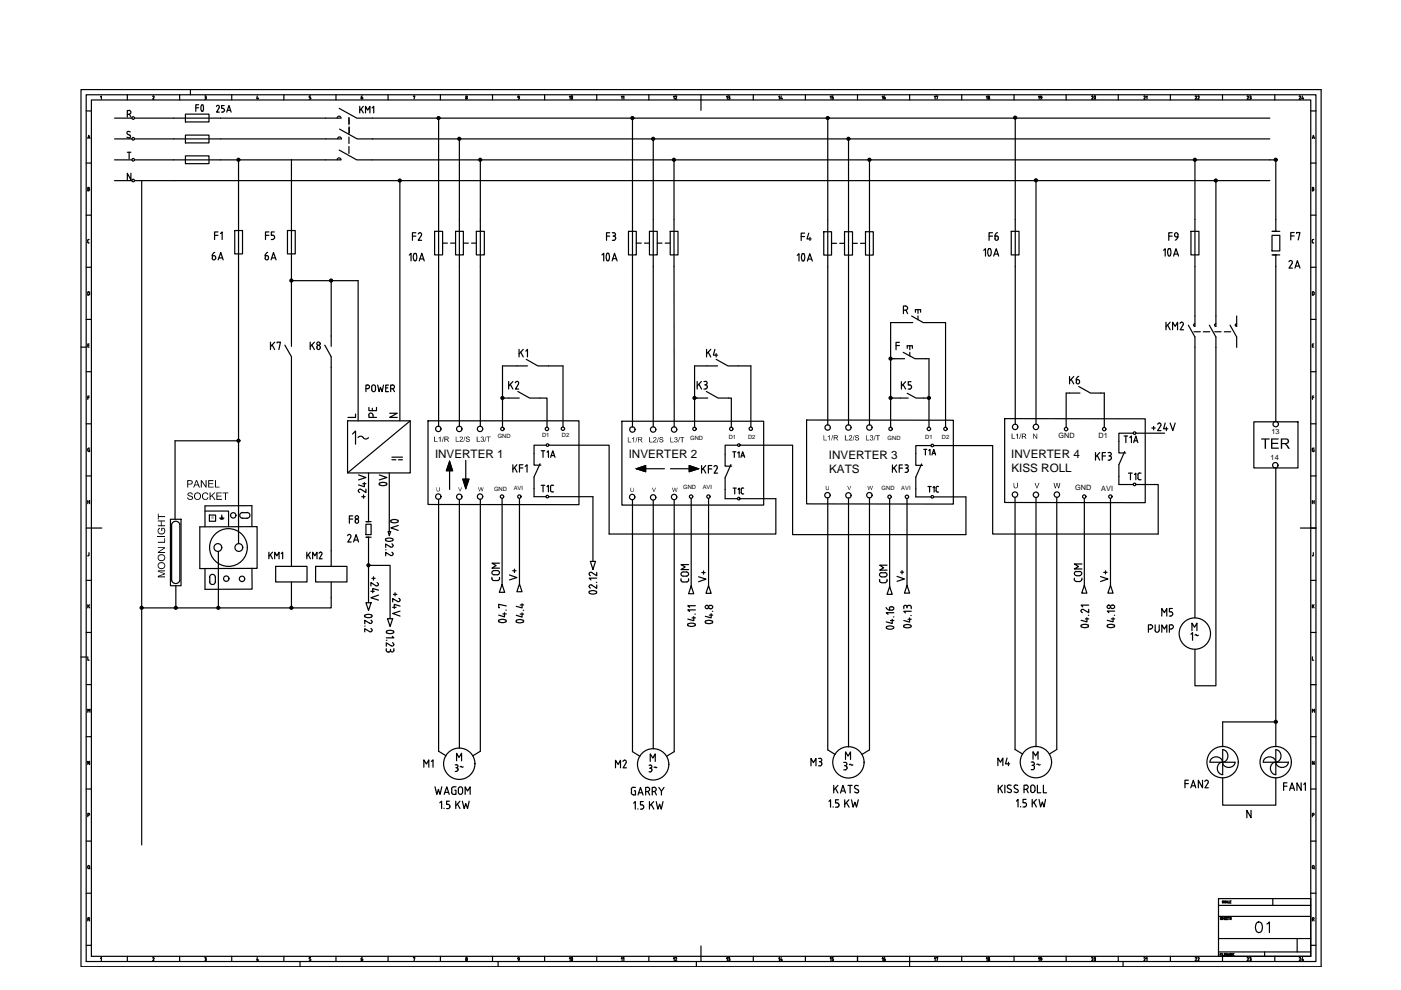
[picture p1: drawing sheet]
<svg xmlns="http://www.w3.org/2000/svg" width="297mm" height="210mm" viewBox="0 0 297 210" stroke-linecap="round" stroke-linejoin="round" font-family="sans-serif">
<!-- layer: 035 -->
<g fill="none" stroke="#000" stroke-width=".25">
<path d="M17.2 19h262.9v186h-262.9zM18.3 23.5h1.1M18.3 34.6h1.1M19.4 21.2h258.5v181.6h-258.5zM21.3 20.5l.2-.2v.7M27 20.1v1.1M32.5 20.3l.1 .3M32.5 20.3l-.1 .2M32.7 20.6l-.3 .4h.3M54.6 20.3l-.2 .6h.4M54.7 20.7v.3M60.2 20.1v1.1"/>
<path d="M65.9 20.9l-.3 .1M65.9 20.3h-.3v.3l.3 .2M65.9 20.8v.1M71.2 20.1v1.1M82.3 20.1v1.1M87.7 20.4l.3-.1-.2 .7M93.4 20.1v1.1M98.7 20.8l.2 .2 .2-.2M98.7 20.8l.2-.2 .1 .2M104.4 20.1v1.1M115.5 20.1v1.1M126.5 20.1v1.1"/>
<path d="M137.6 20.1v1.1M148.6 20.1v1.1M159.7 20.1v1.1M170.8 20.1v1.1M181.8 20.1v1.1M192.9 20.1v1.1M203.9 20.1v1.1M215 20.1v1.1M226 20.1v1.1M237.1 20.1v1.1M248.1 20.1v1.1M259.2 20.1v1.1"/>
<path d="M270.3 20.1v1.1M277.9 23.5h1.1M277.9 34.6h1.1M278.4 39.7l.1 .2-.1 .1 .2 .2-.2 .2M278.4 39.7h-.2v.8h.2M18.3 45.6h1.1M18.3 56.7h1.1M18.6 51.3l.3 .2M18.6 40.1h.2M18.6 51v.3M18.8 40.4l.2-.2-.2-.2 .2-.1-.4-.2v.8h.2M18.9 50.8l-.3 .2"/>
<path d="M277.9 45.6h1.1M277.9 56.7h1.1M278.2 40.1h.2M17.2 73.6h1.1M18.3 67.7h1.1M18.3 78.8h1.1M18.6 61.9l.2-.1a.42 .42 0 0 1 .1 .7l-.3 .1zM18.6 73.2h.3M18.9 72.9h-.3v.7h.3M277.9 67.7h1.1M277.9 78.8h1.1M278.2 73.2h.3"/>
<path d="M278.4 61.8a.42 .42 0 0 1 .2 .7l-.2 .1M278.4 61.9h-.2v.7h.2M278.5 72.9h-.3v.7h.3M18.3 89.9h1.1M18.6 95.2l.1 .4 .3 .1v-.3h-.1M18.6 84.3h.3M18.9 84h-.3v.7M19 95l-.4 .2M277.9 89.9h1.1M278.2 95.2v.3l.2 .2M278.2 84.3h.3M278.4 95l-.2 .2"/>
<path d="M278.4 95h.2M278.5 95.4h.1v.3h-.2M278.5 84h-.3v.7M18.3 112h1.1M18.3 100.9h1.1M18.6 117.8h.1M18.6 106.4h.4M18.6 106.1v.7M18.8 117.7l-.1 .1M18.9 117.2v.5M19 106.1v.7M277.9 112h1.1"/>
<path d="M277.9 100.9h1.1M278.2 106.1v.7M278.2 106.4h.4M278.5 117.2v.5M278.5 117.7l-.3 .1M278.6 106.1v.7M17.2 139.3h1.1M18.3 123h1.1M18.3 134.1h1.1M18.6 139.3v.7h.3M18.6 128.2v.7M18.8 128.5l.2 .4"/>
<path d="M19 128.2l-.4 .4M277.9 123h1.1M277.9 134.1h1.1M278.2 139.3v.7h.3M278.2 128.2v.7M278.4 128.5l.2 .4M278.6 128.2l-.4 .4M18.3 145.1h1.1M18.3 156.2h1.1M277.9 145.1h1.1M277.9 156.2h1.1M278.2 151v-.6l.3 .3 .2-.3v.6"/>
<path d="M18.3 167.3h1.1M18.3 178.3h1.1M18.6 172.8h.3v-.3h-.3v.7M19 161.4v.7l-.4-.7v.7M277.9 167.3h1.1M277.9 178.3h1.1M278.2 172.8h.4v-.3h-.4v.7M278.6 161.4v.7l-.4-.7v.7M18.3 189.4h1.1M18.8 194.5l.1 .4-.3 .1M18.8 194.6h-.2v.7M18.9 195l.1 .3"/>
<path d="M258.3 192h19.6M269.9 190.5v1.5M277.9 189.4h1.1M278.2 184v-.3l.2-.2 .2 .2v.3M278.2 184l.2 .2 .2-.2M278.4 194.5l.2 .4-.4 .1M278.5 194.6h-.3v.7M278.5 184.1l.2 .1M278.5 195l.1 .3M18.3 200.4h1.1M21.3 203.2l.2-.2v.7M27 202.8v1.1"/>
<path d="M32.5 203l.1 .2M32.5 203l-.1 .1M32.7 203.3l-.3 .4h.3M38.1 202.8v1.1M43.4 203l.3 .1-.1 .2M43.4 203.7h.2M43.5 203.3h.1M43.6 203.3l.1 .3M43.7 203.5l-.1 .2M49.1 202.8v1.1M54.6 203l-.2 .6h.4M54.7 203.4v.3"/>
<path d="M60.2 202.8v1.1M63.6 203.9v1.1M65.6 203.7h.1M65.9 203.5l-.2 .2M65.9 203h-.3v.3l.3 .2M65.9 203.5v.1M71.2 202.8v1.1M82.3 202.8v1.1M87.7 203.1l.3-.1-.2 .7M93.4 202.8v1.1M98.7 203.6l.2-.3 .2 .3M98.7 203.5l.2 .2 .1-.2"/>
<path d="M104.4 202.8v1.1M105.6 203.9v1.1M115.5 202.8v1.1M126.5 202.8v1.1M137.6 202.8v1.1M147.6 203.9v1.1M148.6 202.8v1.1M159.7 202.8v1.1M170.8 202.8v1.1M181.8 202.8v1.1M192.9 202.8v2.2M203.9 202.8v1.1"/>
<path d="M215 202.8v1.1M226 202.8v1.1M237.1 202.8v1.1M238.1 203.9v1.1M248.1 202.8v1.1M258.3 201.8h19.6M259.2 202.8v1.1M268.1 201.8v1M270.3 202.8v1.1M277.9 200.4h1.1"/>
<circle cx="98.9" cy="20.5" r=".15"/>
<circle cx="98.9" cy="203.2" r=".15"/>
</g>
<!-- layer: 07 -->
<path d="M18.3 20.1h260.7v183.8h-260.7zM148.6 21.2v2.2M19.4 112h2.2M275.7 112h2.2M258.3 190.5h19.6v12.3h-19.6zM258.3 194.3h19.6M258.3 199h19.6M275 199v2.8M148.6 200.6v2.2" fill="none" stroke="#000" stroke-width=".25"/>
<!-- layer: 025 -->
<g fill="none" stroke="#000" stroke-width=".25">
<path d="M259 194.6l-.2-.1 .2 .4h-.3M259.2 194.5v.5M259.2 194.7h.3M259.4 191.1l-.2-.1v.2l.2 .2h-.2M259.5 194.5v.5M259.7 194.7h.1M259.9 191.1l-.1-.1-.2 .1 .1 .4 .2-.2M259.9 194.5h-.2v.5h.2M260 191.5l.1-.5 .2 .5M260 191.3h.2M260 194.7h.2M260.4 191v.5h.2"/>
<path d="M260.5 194.5v.5M260.7 194.5h-.7v.5h.3M260.8 191.2h.1M261 191h-.2v.5h.2M261.1 194.6l-.3-.1 .3 .4h-.3M258.7 202.4h.2M259 202.2h-.3v.4M259.1 202.2v.4M259.2 202.2v.4h.3M259.6 202.4h.2M259.9 202.2h-.3v.4h.3M260.3 202.2v.4l-.3-.4v.4"/>
<path d="M260.4 202.6l.2-.4 .2 .4M260.5 202.5h.2M260.8 202.6v-.4l.2 .4 .2-.4v.4M261.4 202.4h.1M261.6 202.2h-.2v.4h.2"/>
</g>
<g fill="none" stroke="#000" stroke-width=".25">
<path d="M24.3 25h3.7M24.3 29.4h3.7M24.3 33.9h3.7M24.3 38.3h3.7M28.5 25h8.3M28.5 29.4h8.3M28.5 33.9h8.3M28.5 38.3h240.7M30 38.3v140.8M46.8 25h22.2M46.8 29.4h22.3M46.8 33.9h22.2"/>
<path d="M50.6 33.9v12.5M61.8 33.8v12.6M78.9 33.9h191.6v12.7M78.9 25h190.3M78.9 29.4h190.3M84.8 38.3v50.9M93 25v21.6M97.4 29.4v17.2M101.8 33.9v12.7M134.1 25v21.6M138.5 29.4v17.2M142.9 33.9v12.7"/>
<path d="M175.5 25v21.6M179.9 29.4v17.2M184.3 33.9v12.7M215.3 25v21.6M219.7 38.3v51.7M253.4 33.9v12.7M257.8 38.3v28.7M50.6 56.3v59M61.8 56.3v14.9M61.8 59.5h14.1v29.7M70.2 59.5v11.7M93 56.5v33.9"/>
<path d="M97.4 56.5v33.9M101.8 56.5v33.9M134.1 56.5v34M138.5 56.5v34M142.9 56.5v34M175.5 56.6v33.5M179.9 56.6v33.5M184.3 56.6v33.5M215.3 56.5v33.5M253.4 56.5v10.5M270.5 56.5v32.9M61.8 77.9v38.8"/>
<path d="M70.2 77.9v38.8M109.6 77.6h-3.1v13M116.3 77.6h3.1v12.9M147.3 77.6v13M156.5 77.6h2.7v12.9M188.8 76.1h.8M191.3 68.4h-2.5v22.2M196.2 76.1h.8v8.3M198 68.4h2.5v22.2M253.4 73.6v57.4M257.8 73.6v71.8h-4.4v-7.7M50.6 93.5h-13.5v16.6"/>
<path d="M114.5 84.4h1.5v6.2M116.4 94.4h12.7v18.8h35.4v-7.5h-7.5M154.5 84.4h.6v6.2M157 94.4h11v19h36.8v-8h-6.8M195.9 84.4h1.1v6.2M198 94.5h12.5v18.7h35.1v-10.5h-4.7M226 83.3v7.3M233.4 83.3h.7v7.3M240.9 91.8h6M270.5 99.2v59.1M36.4 111.2a.91 .91 0 0 1 .9-.7 .91 .91 0 0 1 .8 .7M46.3 116.9v12"/>
<path d="M78.1 115.6v4.3h4.6v11.3M78.1 100.3v8.7M78.1 119.9v7.9M82.5 100.3v12.4M93 105.9v53.4M97.4 105.9v52.8M101.8 105.9v53.4l-1.6 1M106.5 105.7v18.2M110.1 105.7v18.1M113.2 103.6v1.7h2.6M116.3 105.3h9.4v13.7M134.1 106v53.4"/>
<path d="M138.5 106v52.8M142.9 106v53.4l-1.6 .9M146.5 105.7v18.5M150.2 105.7v18.4M175.5 105.6v53.4l1.6 1M179.9 105.6v52.8M184.3 105.6v53.4l-1.6 1M188.6 105.7v18.7M192.3 105.7v18.4M194.2 103.7v1.7h3.2M215.2 105.4v53.5M219.7 105.4v52.9"/>
<path d="M224.1 105.4v53.5l-1.6 1M229.9 105.7v18.4M235.4 105.7v18.4M237.2 101v1.7h3.1M30 128.9h31.8M36.4 123.1a.91 .91 0 0 0 .9 .6 .91 .91 0 0 0 .8-.6M37.3 124.2v4.7M61.8 126.7v2.2M70.2 126.7v2.2h-8.4M270.5 153.1h-11.3v5.2M259.2 164.9v5.8h11.3v-5.8"/>
</g>
<!-- layer: 0 -->
<g fill="none" stroke="#000" stroke-width=".25">
<path d="M36.8 25h10M36.8 29.4h10M36.8 33.9h10M39.3 28.6h5v1.7h-5zM39.3 33h5v1.7h-5zM69 25h3.3M69.1 29.4h3.3M71.5 25a.4 .4 0 0 1 .4-.4 .4 .4 0 0 1 .4 .4M71.5 33.9a.4 .4 0 0 1 .4-.4 .4 .4 0 0 1 .4 .4h-3.3M71.6 29.4a.4 .4 0 0 1 .4-.4 .4 .4 0 0 1 .4 .4M71.9 23l3.7 2h3.3M71.9 31.8l3.7 2.1h3.3"/>
<path d="M72 27.4l3.7 2h3.4M49.8 48.9h1.6v4.9h-1.6zM50.6 46.4v9.9M60.9 48.9h1.7v4.9h-1.7zM61.8 46.4v9.9M92.1 49.1h1.7v4.9h-1.7zM93 46.6v9.9M96.6 49.1h1.6v4.9h-1.6zM97.4 46.6v9.9M101 49.1h1.7v4.9h-1.7zM101.8 46.6v9.9M133.3 49.1h1.6v4.9h-1.6z"/>
<path d="M134.1 46.6v9.9M137.7 49.1h1.6v4.9h-1.6zM138.5 46.6v9.9M142.1 49.1h1.6v4.9h-1.6zM142.9 46.6v9.9M174.7 49.1h1.6v5h-1.6zM175.5 46.6v10M179.1 49.1h1.6v5h-1.6zM179.9 46.6v10M183.5 49.1h1.7v5h-1.7zM184.3 46.6v10M214.4 49.1h1.7v4.9h-1.7z"/>
<path d="M215.3 46.6v9.9M252.5 49.1h1.7v4.9h-1.7zM253.4 46.6v9.9M269.7 49.9h1.6v3.3h-1.6zM269.7 49.1h1.6M269.7 54h1.6M270.5 46.6v2.5M270.5 54v2.5M61.8 75.6v2.3M70.2 75.6v2.3M111.6 76.2l2.4 1.4h2.3M151.8 76.2l2.5 1.4h2.2"/>
<path d="M189.6 76.1h2.2M191.3 68.4h2.2M191.5 74.7l2.5 1.4h2.2M192.3 73.9v-.6h1.1v.6M192.9 73.3v.9M192.9 74.7v.8M193.3 67l2.4 1.4h2.3M194.1 66.2v-.6h1.1v.6M194.6 65.6v.8M194.6 67v.8M253.4 71.4v2.2M256.4 68.9l1.4 2.5v2.2"/>
<path d="M257.8 68.7l-.3 .2 .3 .3M257.8 67v2.2M260.8 68.9l1.4 2.5v2.2M262.2 68.7l-.3 .2 .3 .3M262.2 67v2.2M73.7 89.2h13.3v11.1h-13.3zM74.7 92l.7-.6v2.8M75.9 92.8l.6-.3 .5 .3M77 92.8l.6 .3 .5-.3M87 89.2l-13.3 11.1M90.7 89.2h32.1v17.8h-32.1zM95.3 97.8l.7 2h-1.4z"/>
<path d="M95.3 99.8v4M98.7 97.6v4M109.8 83l2.5 1.4h2.2M114.5 98.3l-1.3 2.8v2.5M131.9 89.3h30v17.8h-30zM134.9 99.4l2-.7v1.3zM136.9 99.4h4M142.1 99.4h4M149.8 83l2.5 1.4h2.2M171 89.1h31.1v17.8l-31.1-.1zM195.4 98.4l-1.2 2.8v2.5M213 88.8h29.8v17.8l-29.8-.1z"/>
<path d="M228.7 81.9l2.5 1.4h2.2M238.4 95.7l-1.2 2.8v2.5M42.4 111.7h12.1v8.8l-12.1 .1zM43.5 108.4h5v3.3M44.4 109.2h1.3v1.3h-1.3zM45.7 109.2h.1M46.6 109.8h.9M46.7 110h.7M46.8 110.1h.5M47 109.8h.1M47 109.2v.6M51.4 109.9h1"/>
<path d="M51.4 108.7h1M51.5 108.7a.61 .61 0 0 0-.7 .6 .61 .61 0 0 0 .7 .6M52.3 108.7a.61 .61 0 0 1 .7 .6 .61 .61 0 0 1-.7 .6M53.4 111.6v-4.4l-9.9 .1v4.4M98.1 101.6h1.3l-.7 2zM125.2 119h1.1l-.6 1.7zM44.4 122.5a.61 .61 0 0 1 .6-.7 .61 .61 0 0 1 .7 .7M44.4 123.3a.61 .61 0 0 0 .6 .6 .61 .61 0 0 0 .7-.6M44.5 122.4v1M45.7 122.4v1M53.4 120.5l.1 4.4-10 .1v-4.5M58.4 120.1h6.7v3.3h-6.7z"/>
<path d="M61.8 123.4v3.3M66.9 120.1h6.7v3.3h-6.7zM70.2 123.4v3.3M259.2 158.9a1.35 1.35 0 0 1 1.1 1.4 1.35 1.35 0 0 1-1.1 1.3M259.2 158.9v5.4M256.8 160.9a1.42 1.42 0 0 1 1.6-.3 1.42 1.42 0 0 1 .9 1.3 1.39 1.39 0 0 0 1.4 .8 1.39 1.39 0 0 0 1.2-1.1h-5.4zM259.2 161.6a1.35 1.35 0 0 0-1.1 1.3 1.35 1.35 0 0 0 1.1 1.3M267.8 161.6a1.35 1.35 0 0 1 1.4-1.1 1.35 1.35 0 0 1 1.3 1.1M270.5 161.6a1.35 1.35 0 0 0-1.1 1.3 1.35 1.35 0 0 0 1.1 1.3v-5.3a1.36 1.36 0 0 1 1.1 1.4 1.36 1.36 0 0 1-1.1 1.3M270.5 161.6a1.35 1.35 0 0 0 1.3 1.1 1.35 1.35 0 0 0 1.4-1.1h-5.3"/>
<circle cx="28.2" cy="38.3" r=".28"/>
<circle cx="28.2" cy="25" r=".28"/>
<circle cx="28.2" cy="29.4" r=".28"/>
<circle cx="28.2" cy="33.9" r=".28"/>
<circle cx="50.6" cy="33.9" r=".32"/>
<circle cx="50.6" cy="33.9" r=".19"/>
<circle cx="50.6" cy="33.9" r=".11"/>
<circle cx="84.8" cy="38.3" r=".32"/>
<circle cx="84.8" cy="38.3" r=".19"/>
<circle cx="84.8" cy="38.3" r=".11"/>
<circle cx="93" cy="25" r=".32"/>
<circle cx="93" cy="25" r=".19"/>
<circle cx="93" cy="25" r=".11"/>
<circle cx="97.4" cy="29.4" r=".32"/>
<circle cx="97.4" cy="29.4" r=".19"/>
<circle cx="97.4" cy="29.4" r=".11"/>
<circle cx="101.8" cy="33.9" r=".32"/>
<circle cx="101.8" cy="33.9" r=".19"/>
<circle cx="101.8" cy="33.9" r=".11"/>
<circle cx="134.1" cy="25" r=".32"/>
<circle cx="134.1" cy="25" r=".19"/>
<circle cx="134.1" cy="25" r=".11"/>
<circle cx="138.5" cy="29.4" r=".32"/>
<circle cx="138.5" cy="29.4" r=".19"/>
<circle cx="138.5" cy="29.4" r=".11"/>
<circle cx="142.9" cy="33.9" r=".32"/>
<circle cx="142.9" cy="33.9" r=".19"/>
<circle cx="142.9" cy="33.9" r=".11"/>
<circle cx="175.5" cy="25" r=".32"/>
<circle cx="175.5" cy="25" r=".19"/>
<circle cx="175.5" cy="25" r=".11"/>
<circle cx="179.9" cy="29.4" r=".32"/>
<circle cx="179.9" cy="29.4" r=".19"/>
<circle cx="179.9" cy="29.4" r=".11"/>
<circle cx="184.3" cy="33.9" r=".32"/>
<circle cx="184.3" cy="33.9" r=".19"/>
<circle cx="184.3" cy="33.9" r=".11"/>
<circle cx="215.2" cy="24.9" r=".32"/>
<circle cx="215.2" cy="24.9" r=".19"/>
<circle cx="215.2" cy="24.9" r=".11"/>
<circle cx="219.6" cy="38.2" r=".32"/>
<circle cx="219.6" cy="38.2" r=".19"/>
<circle cx="219.6" cy="38.2" r=".11"/>
<circle cx="253.3" cy="33.9" r=".32"/>
<circle cx="253.3" cy="33.9" r=".19"/>
<circle cx="253.3" cy="33.9" r=".11"/>
<circle cx="257.8" cy="38.3" r=".32"/>
<circle cx="257.8" cy="38.3" r=".19"/>
<circle cx="257.8" cy="38.3" r=".11"/>
<circle cx="270.5" cy="33.9" r=".32"/>
<circle cx="270.5" cy="33.9" r=".19"/>
<circle cx="270.5" cy="33.9" r=".11"/>
<circle cx="61.8" cy="59.5" r=".32"/>
<circle cx="61.8" cy="59.5" r=".19"/>
<circle cx="61.8" cy="59.5" r=".11"/>
<circle cx="70.2" cy="59.5" r=".32"/>
<circle cx="70.2" cy="59.5" r=".19"/>
<circle cx="70.2" cy="59.5" r=".11"/>
<circle cx="188.8" cy="76" r=".32"/>
<circle cx="188.8" cy="76" r=".19"/>
<circle cx="188.8" cy="76" r=".11"/>
<circle cx="50.6" cy="93.4" r=".32"/>
<circle cx="50.6" cy="93.4" r=".19"/>
<circle cx="50.6" cy="93.4" r=".11"/>
<circle cx="92.9" cy="90.9" r=".57"/>
<circle cx="97.4" cy="90.9" r=".57"/>
<circle cx="101.8" cy="90.9" r=".57"/>
<circle cx="106.5" cy="90.9" r=".36"/>
<circle cx="116" cy="90.9" r=".36"/>
<circle cx="119.3" cy="90.9" r=".36"/>
<circle cx="134.1" cy="91.1" r=".57"/>
<circle cx="138.5" cy="91.1" r=".57"/>
<circle cx="142.9" cy="91.1" r=".57"/>
<circle cx="147.2" cy="90.9" r=".36"/>
<circle cx="155" cy="90.9" r=".36"/>
<circle cx="159.2" cy="90.9" r=".36"/>
<circle cx="175.5" cy="90.6" r=".57"/>
<circle cx="179.9" cy="90.6" r=".57"/>
<circle cx="184.3" cy="90.6" r=".57"/>
<circle cx="188.8" cy="90.9" r=".36"/>
<circle cx="188.8" cy="84.4" r=".32"/>
<circle cx="196.9" cy="90.9" r=".36"/>
<circle cx="196.9" cy="84.4" r=".32"/>
<circle cx="196.9" cy="84.4" r=".19"/>
<circle cx="196.9" cy="84.4" r=".11"/>
<circle cx="200.5" cy="90.9" r=".36"/>
<circle cx="215.2" cy="90.5" r=".57"/>
<circle cx="219.6" cy="90.5" r=".57"/>
<circle cx="226" cy="91" r=".36"/>
<circle cx="234.1" cy="91" r=".36"/>
<circle cx="270.4" cy="98.6" r=".57"/>
<circle cx="270.5" cy="89.9" r=".57"/>
<circle cx="46.2" cy="116.1" r=".83"/>
<circle cx="48.4" cy="116.1" r="4"/>
<circle cx="49.5" cy="109.3" r=".57"/>
<circle cx="50.6" cy="116.1" r=".83"/>
<circle cx="78.1" cy="119.9" r=".32"/>
<circle cx="92.9" cy="105.3" r=".57"/>
<circle cx="97.4" cy="105.3" r=".57"/>
<circle cx="101.8" cy="105.3" r=".57"/>
<circle cx="106.4" cy="105.3" r=".36"/>
<circle cx="110.1" cy="105.3" r=".36"/>
<circle cx="116" cy="105.3" r=".28"/>
<circle cx="134" cy="105.4" r=".57"/>
<circle cx="138.5" cy="105.5" r=".57"/>
<circle cx="142.9" cy="105.4" r=".57"/>
<circle cx="146.5" cy="105.3" r=".36"/>
<circle cx="150.2" cy="105.3" r=".36"/>
<circle cx="175.4" cy="105" r=".57"/>
<circle cx="179.9" cy="105" r=".57"/>
<circle cx="184.3" cy="105" r=".57"/>
<circle cx="188.6" cy="105.3" r=".36"/>
<circle cx="192.3" cy="105.3" r=".36"/>
<circle cx="215.2" cy="104.9" r=".57"/>
<circle cx="219.6" cy="104.9" r=".57"/>
<circle cx="224.1" cy="104.9" r=".57"/>
<circle cx="229.9" cy="105.3" r=".36"/>
<circle cx="235.4" cy="105.3" r=".36"/>
<circle cx="240.5" cy="102.7" r=".28"/>
<circle cx="30" cy="128.9" r=".32"/>
<circle cx="30" cy="128.9" r=".19"/>
<circle cx="30" cy="128.9" r=".11"/>
<circle cx="37.3" cy="128.9" r=".32"/>
<circle cx="37.3" cy="128.9" r=".19"/>
<circle cx="37.3" cy="128.9" r=".11"/>
<circle cx="46.3" cy="128.9" r=".32"/>
<circle cx="46.3" cy="128.9" r=".19"/>
<circle cx="46.3" cy="128.9" r=".11"/>
<circle cx="48" cy="122.7" r=".57"/>
<circle cx="51.3" cy="122.7" r=".57"/>
<circle cx="61.8" cy="128.9" r=".32"/>
<circle cx="61.8" cy="128.9" r=".19"/>
<circle cx="61.8" cy="128.9" r=".11"/>
<circle cx="253.3" cy="134.3" r="3.3"/>
<circle cx="270.5" cy="153" r=".32"/>
<circle cx="270.5" cy="153" r=".19"/>
<circle cx="270.5" cy="153" r=".11"/>
<circle cx="97.4" cy="161.9" r="3.3"/>
<circle cx="138.5" cy="162.1" r="3.3"/>
<circle cx="179.9" cy="161.6" r="3.3"/>
<circle cx="219.6" cy="161.6" r="3.3"/>
<circle cx="259.2" cy="161.6" r="3.3"/>
<circle cx="270.5" cy="161.6" r="3.3"/>
</g>
<g fill="#000">
<path d="M92.1 92.6h.1v.9h.6v.2h-.7zM93 92.8l.4-.2v1.1h-.2v-.9l-.2 .2zM94 92.6l-.2 1.1h-.1zM96.6 92.6h.2v.9h.5v.2h-.7zM97.5 92.7l.4-.1 .2 .1v.4l-.5 .4h.6v.2h-.8l.5-.6a.21 .21 0 0 0 0-.4 .21 .21 0 0 0-.3 .2h-.2zM98.5 92.6h.2l-.5 1.1zM98.8 92.7l.6-.1 .2 .3h-.2l-.1-.2a.23 .23 0 0 0-.3 0 .23 .23 0 0 0 0 .3 .23 .23 0 0 0 .3 0l.3 .3a.42 .42 0 0 1-.4 .4 .42 .42 0 0 1-.5-.4h.2a.26 .26 0 0 0 .3 .3 .26 .26 0 0 0 .1-.4l-.4-.1zM101.1 92.6h.1v.9h.6v.2h-.7zM102 92.7l.2-.1a.29 .29 0 0 1 .3 .1 .29 .29 0 0 1-.1 .4 .33 .33 0 0 1 0 .5 .33 .33 0 0 1-.5-.2h.2a.22 .22 0 0 0 .2 .2 .22 .22 0 0 0 .2-.3 .22 .22 0 0 0-.3-.1v-.2a.21 .21 0 0 0 .3-.1 .21 .21 0 0 0-.2-.3 .21 .21 0 0 0-.2 .3h-.2zM103 92.6l-.2 1.1h-.1zM103.2 92.6h.8v.1h-.3v1h-.2v-1h-.3zM133.1 92.7h.2v1h.5v.1h-.7z"/>
<path d="M134 92.9l.4-.2v1.1h-.1v-.9l-.2 .2zM135 92.7h.2l-.5 1.1zM137.7 92.7h.1v1h.6v.1h-.7zM138.5 92.8l.3-.1 .3 .1v.4l-.4 .5h.5v.1h-.7l.4-.6a.21 .21 0 0 0 .1-.4 .22 .22 0 0 0-.4 .2h-.1zM139.6 92.7l-.2 1.1h-.1zM139.9 92.8l.5-.1 .2 .3-.3-.2a.23 .23 0 0 0-.3 0 .23 .23 0 0 0 0 .4 .23 .23 0 0 0 .3 0h.1a.38 .38 0 0 1 0 .6 .38 .38 0 0 1-.5-.2l-.1-.2 .4 .3a.24 .24 0 0 0 .3-.2 .24 .24 0 0 0-.3-.3l-.4-.1zM142.1 92.7h.2v1h.5v.1h-.7zM143 92.8l.3-.1a.29 .29 0 0 1 .3 .2 .29 .29 0 0 1-.1 .3l.2 .1-.1 .4-.5 .1-.2-.2 .2-.1a.22 .22 0 0 0 .2 .2 .22 .22 0 0 0 .2-.3 .22 .22 0 0 0-.3-.2l.1-.1a.18 .18 0 0 0 .2-.2 .18 .18 0 0 0-.2-.1 .18 .18 0 0 0-.2 .2l-.2-.1zM144 92.7h.2l-.5 1.1zM144.2 92.7h.9v.1h-.4v1h-.1v-1h-.4zM174.6 92.3h.1v.9h.6v.2h-.7zM175.5 92.5l.4-.2v1.1h-.1v-.9l-.3 .2z"/>
<path d="M176.5 92.3h.1l-.4 1.1zM179.1 92.3h.2v.9h.6v.2h-.8zM180.1 92.4l.2-.1a.42 .42 0 0 1 .4 .4 .42 .42 0 0 1-.5 .4l-.1 .1h.6v.2h-.8l.6-.6a.22 .22 0 0 0-.1-.4 .22 .22 0 0 0-.3 .2h-.1zM181.1 92.3l-.2 1.1h-.2zM181.3 92.4l.2-.1h.4l.2 .3-.3-.2a.24 .24 0 0 0-.3 0 .24 .24 0 0 0 0 .3 .24 .24 0 0 0 .3 0l.3 .2v.3l-.6 .2-.2-.4 .2 .2a.23 .23 0 0 0 .4 .1 .23 .23 0 0 0-.1-.4l-.4-.1zM183.6 92.3h.2v.9h.5v.2h-.7zM184.5 92.4l.2-.1a.28 .28 0 0 1 .4 .1 .28 .28 0 0 1-.2 .4l.3 .1-.2 .4a.34 .34 0 0 1-.6-.2h.2a.22 .22 0 0 0 .2 .2 .22 .22 0 0 0 .2-.3 .22 .22 0 0 0-.3-.1l.1-.2a.19 .19 0 0 0 .2-.2 .19 .19 0 0 0-.2-.1 .19 .19 0 0 0-.2 .2h-.2zM185.5 92.3h.2l-.5 1.1zM185.7 92.3h.8v.1h-.3v1h-.2v-1h-.3zM214.5 91.9h.2v1h.5v.1h-.7zM215.4 92.2l.4-.3v1.1h-.1v-.8l-.3 .2zM216.4 91.9l-.2 1.2h-.1z"/>
<path d="M219.1 91.9l.7 .9v-.9h.1v1.1l-.7-.8v.8h-.1zM92.6 103.3l.1 .5a.23 .23 0 0 0 .2 .3 .23 .23 0 0 0 .2-.3v-.5h.1v.7l-.3 .2a.29 .29 0 0 1-.3-.1 .29 .29 0 0 1 0-.3zM97.1 103.3h.2l.2 .8 .3-.8h.1l-.3 .9h-.1zM101.4 103.3h.1l.2 .8 .2-.8h.2l.1 .8 .3-.8-.2 .9h-.1l-.2-.8-.2 .8h-.2zM133.7 103.4h.1v.6a.24 .24 0 0 0 .3 .2 .24 .24 0 0 0 .2-.3l.1-.5v.6a.34 .34 0 0 1-.4 .3 .34 .34 0 0 1-.3-.4zM138.2 103.4h.2l.3 .8 .2-.8h.2l-.4 .9h-.1zM142.5 103.4h.1l.2 .8 .2-.8h.2l.2 .8 .1-.8h.2l-.3 .9h-.1l-.2-.8-.2 .8h-.2zM175.1 103h.1v.5a.23 .23 0 0 0 .2 .3 .23 .23 0 0 0 .3-.3l.1-.5v.7l-.3 .2h-.3zM179.6 103h.2l.3 .8 .2-.8h.2l-.4 .9h-.1zM183.9 103h.2l.1 .8 .2-.8h.2l.2 .8 .1-.8h.2l-.3 .9h-.1l-.2-.8-.2 .8h-.2zM214.9 102.4h.1l.1 .7a.29 .29 0 0 0 .3 .3 .29 .29 0 0 0 .2-.4v-.6h.2l-.1 1-.6 .1-.2-.3zM219.4 102.4h.1l.4 1 .3-1h.2l-.5 1.1h-.1z"/>
<path d="M223.4 102.4h.1l.3 1 .2-1h.2l.2 1 .2-1h.2l-.3 1.1h-.1l-.3-.9-.3 .9h-.1z"/>
<path d="M94.2 92.6h.5a.32 .32 0 0 1 .4 .2 .32 .32 0 0 1-.3 .4l.4 .5h-.2l-.3-.5h-.3v.5h-.2zM94.4 92.7v.3h.3a.19 .19 0 0 0 .3-.1 .19 .19 0 0 0-.3-.2z"/>
<path d="M135.3 92.7h.5a.3 .3 0 0 1 .4 .3 .3 .3 0 0 1-.4 .3l.5 .5h-.3l-.3-.5h-.3v.5h-.1zM135.4 92.8v.4h.3a.2 .2 0 0 0 .3-.2 .2 .2 0 0 0-.2-.2z"/>
<path d="M176.8 92.3l.8 .1v.3l-.3 .2 .4 .5h-.2l-.3-.5h-.3v.5h-.1zM176.9 92.4v.3h.3a.18 .18 0 0 0 .3-.1 .18 .18 0 0 0-.3-.2z"/>
<path d="M216.6 91.9h.7l.2 .2v.3l-.3 .2 .4 .4h-.1l-.4-.4h-.3v.4h-.2zM216.8 92.1v.3h.3a.2 .2 0 0 0 .3-.1 .2 .2 0 0 0-.2-.2z"/>
</g>
<!-- layer: DESC -->
<g fill="none" stroke="#000" stroke-width=".25">
<path d="M93.2 170.2l.4-.3v1.5M94.1 171.4h.1M94.7 171.4h.3M95.4 171.1l-.4 .3M96.6 169.9v1.5M97 170.5l.5 .9M98 169.9l.4 1.5 .3-1 .4 1 .4-1.5M134.4 170.3l.3-.3v1.6M135.2 171.5v.1M135.8 171.6h.3M136.5 171.2l-.4 .3M137.7 170v1.6"/>
<path d="M138.1 170.5l.5 1.1M139.1 170l.4 1.6 .4-1.1 .3 1.1 .4-1.6M175.8 169.9l.3-.3v1.5M176.6 171.1h.1M176.8 166.5v1.6M177.1 167.1l.6 1M177.7 166.5l-.9 1M177.8 169.6h-.6v.7h.5l.2 .3-.2 .5h-.5M178.2 168.1l.5-1.6 .6 1.6M178.4 167.7h.7M179.1 169.6v1.5M179.4 170.2l.6 .9"/>
<path d="M179.8 166.5h.9M180 169.6l-.9 .9M180.2 166.5v1.6M180.5 169.6l.4 1.5 .4-1 .3 1 .4-1.5M181.2 167.9l.5 .2M181.4 167.2l.5 .3M181.9 167.5l.2 .4-.4 .2M182 166.6a.43 .43 0 0 0-.6 0 .43 .43 0 0 0 0 .6M211.7 166.5v1.6M212 167.1l.5 1M212.5 166.5l-.8 1M213 166.5v1.6"/>
<path d="M213.8 167.2l.5 .2M214.2 167.4a.4 .4 0 0 1 .1 .6 .4 .4 0 0 1-.6 0l-.1-.1M214.4 166.5a.43 .43 0 0 0-.7 0 .43 .43 0 0 0 .1 .6M215.2 167.2l.5 .2M215.3 166.4l.5 .1M215.4 166.4l-.4 .3 .2 .4M215.5 169.9l.3-.4v1.6M215.7 167.4a.4 .4 0 0 1 .1 .6 .4 .4 0 0 1-.6 0l-.2-.1M216.4 171v.1M216.9 171.1h.4M217.1 167.4h.5M217.3 170.2l.3 .3"/>
<path d="M217.5 169.5h-.6v.7h.4M217.6 166.4a.44 .44 0 0 1 .4 .5 .44 .44 0 0 1-.4 .4M217.6 166.5h-.5v1.6M217.6 170.7l-.3 .4M217.6 170.5v.2M217.7 167.4l.3 .7M218.5 166.9a.44 .44 0 0 1 .5-.5 .44 .44 0 0 1 .4 .5M218.5 167.6a.44 .44 0 0 0 .5 .4 .44 .44 0 0 0 .4-.4M218.6 166.9v.7M218.8 169.5v1.6M219.2 170.1l.5 1M219.4 166.9v.7"/>
<path d="M219.7 169.5l-.9 1M219.9 166.5v1.6h.8M220.3 169.5l.3 1.6 .4-1.1 .3 1.1 .4-1.6M221.2 166.5v1.6h.7"/>
</g>
<!-- layer: TAGS -->
<g fill="none" stroke="#000" stroke-width=".25">
<path d="M27 32.3h.8M27.2 27.8l-.2 .2-.1 .2 .6 .5M27.2 27.9l.4 .1M27.4 23.4a.4 .4 0 0 1 .4 .4 .4 .4 0 0 1-.4 .4h-.4M27.4 23.4h-.4v1.4M27.4 32.3v1.4M27.5 24.2l.3 .6M27.5 28.6a.38 .38 0 0 1 0 .6 .38 .38 0 0 1-.6-.1M27.8 36.7v1.4l-.8-1.4v1.4M190 73.3h.7M190.7 72.6h-.7v1.6M191.5 65.8h.5"/>
<path d="M192 64.9a.44 .44 0 0 1 .4 .4 .44 .44 0 0 1-.4 .5M192 64.9h-.5v1.6M192.1 65.8l.3 .7M114.8 102.9h.7M115.1 102.9v1.4M116 103.2l.3-.3v1.4M116.7 103.2v.9l.4 .2M117.1 102.9l-.4 .3M117.1 102.9h.3M117.1 104.3h.3M239.3 100.3h.8M239.7 100.3v1.4"/>
<path d="M240.5 100.6l.3-.3v1.4M241.2 101.4l.4 .3M241.3 100.7v.7M241.6 100.3l-.4 .3M241.6 100.3h.3M241.6 101.7h.3M272.1 166.7h.8M272.9 166h-.8v1.6M273.4 167.6l.5-1.6 .6 1.6M273.5 167.1h.8M275.9 166v1.6l-.9-1.6v1.6M276.4 166.3l.4-.3v1.6"/>
</g>
<!-- layer: WIREREF -->
<path d="M265.2 171.8v1.6l-.8-1.6v1.6" fill="none" stroke="#000" stroke-width=".25"/>
<!-- layer: LINK -->
<g fill="none" stroke="#000" stroke-width=".25">
<path d="M74 27.1v1.3M74 29.1v1.3M74 31.1v1.4M74 26.9l.1 1.2M93.8 51.5h1.1M95.5 51.5h1.1M98.2 51.5h1.1M100 51.5h1M134.9 51.5h1.1M136.6 51.5h1.1M139.3 51.5h1.1M141 51.5h1.1"/>
<path d="M176.3 51.6h1.1M178 51.6h1.1M180.7 51.6h1.1M182.4 51.6h1.1M253.1 70.3h1.4M255.1 70.3h1.4M257.5 70.3h1.4M259.6 70.3h1.3"/>
</g>
<!-- layer: 0 -->
<path d="M95.3 97.8l.7 2h-1.4zM98.1 101.6h1.3l-.7 2zM134.9 99.4l2-.7v1.3z" fill="#000" stroke="#000" stroke-width=".21"/>
<!-- layer: XREF -->
<g fill="none" stroke="#000" stroke-width=".25">
<path d="M82.8 117.8l-1-.7v.7M83.1 117.1l.2 .2a.36 .36 0 0 1-.1 .4 .36 .36 0 0 1-.4 0M77.3 132.7h.1M77.4 130.4v.4M77.4 130.4a1.5 1.5 0 0 1 1.4 0M77.4 130.8a1.5 1.5 0 0 0 1.4 0M78.4 132.2l-1.1-.7v.7M78.4 133.9l-1.1-.6v.7M78.6 131.5l.3 .2a.36 .36 0 0 1-.1 .4 .36 .36 0 0 1-.5 0M78.6 133.3l.3 .2a.36 .36 0 0 1-.1 .4 .36 .36 0 0 1-.5 0M78.8 130.4v.4M81.9 137.9a.41 .41 0 0 0 .6 .3"/>
<path d="M81.9 135.7h.1M81.9 137.5v.4M82 133.8a1.5 1.5 0 0 1 1.4 0M82 133.8v.4a1.5 1.5 0 0 0 1.4 0M82.8 137.7v.2M83.2 134.9l.3 .3h-1.6M83.2 136.3l.3 .3M83.4 133.8v.4M83.5 136.6a.36 .36 0 0 1-.5 .3l-1.1-.6v.7M83.5 137.9a.36 .36 0 0 1-.4 .3 .36 .36 0 0 1-.3-.3l-.4 .3M83.5 137.5v.4M105.8 131.5v.4"/>
<path d="M105.8 131.8a1.5 1.5 0 0 0 1.4 0M105.8 131.5a1.5 1.5 0 0 1 1.4 0M106.6 130.2h.7M107 129.9v.9l-1.3-.4M107.2 131.5v.4M107.3 129.4h.1M107.3 128.5l-1.6-.4v.7h.2M109.5 131.5a1.17 1.17 0 0 1 1.5 .2 1.08 1.08 0 0 1-1.6 0zM110.3 130.2h.7M110.3 128.3h.7M110.7 129.9v.9l-1.2-.3M110.7 128v.9l-1.2-.3"/>
<path d="M110.9 129.4h.1M125 125.4l-.1 .1a.91 .91 0 0 0 .8 .5 .91 .91 0 0 0 .8-.4l-.1-.2M125 125.4a1.5 1.5 0 0 1 1.4 0M125.5 124a.36 .36 0 0 0-.6 .2 .36 .36 0 0 0 .3 .5M126.4 123.5h.1M126.5 124v.7l-1-.6M126.5 122.6h-1.6l.4 .4M126.5 121.4v.7l-1-.7h-.4l-.2 .3 .3 .4M146.7 131h.7M147.1 130.7v.9l-1.3-.3M147.3 132.3a1.17 1.17 0 0 0-1.5 .2l.1 .1a1.5 1.5 0 0 0 1.4 0M147.3 132.3v.4"/>
<path d="M147.3 130.2h.1M147.4 129.3h-1.6l.4 .4M147.4 128.4h-1.6l.4 .4M149.6 132.1a1.5 1.5 0 0 0 1.4 0M149.6 131.7a1.5 1.5 0 0 1 1.4 0M149.6 131.7v.4M150.4 130.4h.7M150.6 128.3a.38 .38 0 0 0-.4 .5 .38 .38 0 0 0 .6 .3M150.6 128.4h.2M150.8 128.3a.36 .36 0 0 1 .3 .4 .36 .36 0 0 1-.3 .4M150.8 130.1v.9l-1.3-.3M151 131.7v.4"/>
<path d="M151 129.6h.1M187.9 128.8l.2 .4 .5 .2M188 133.2a1.5 1.5 0 0 0 1.4 0M188 132.9a1.5 1.5 0 0 1 1.4 0M188 132.9v.3M188.8 131.6h.7M188.9 128.6l-.2 .1-.1 .3M189 128.7h.2M189.2 128.6a.36 .36 0 0 1 .3 .4 .36 .36 0 0 1-.3 .4h-.6v-.4M189.2 131.3v.9l-1.3-.3M189.4 132.9v.3M189.4 130.8h.1"/>
<path d="M189.5 129.9h-1.6l.4 .3M191.7 132.6a1.17 1.17 0 0 1 1.5 .2 1.08 1.08 0 0 1-1.6 0zM192.3 128.7a.36 .36 0 0 0-.4-.4 .36 .36 0 0 0-.3 .4v.4M192.3 128.7v.2M192.5 131.3h.7M192.7 128.3l-.4 .4M192.7 128.4h.2M192.8 128.3l.3 .2 .1 .6M192.9 131v.9l-1.3-.3M193.1 130.5h.1M193.2 129.6h-1.6l.4 .3M229.2 129.5l.3 .4"/>
<path d="M229.3 132.5v.4a1.5 1.5 0 0 0 1.4 0M229.3 132.5a1.5 1.5 0 0 1 1.4 0M229.7 129.2a.36 .36 0 0 0-.5 .3M230.1 131.2h.7M230.4 131v.9l-1.2-.4M230.7 132.5v.4M230.7 130.5h.1M230.8 129.2v.7l-1-.6M230.8 128.3h-1.6l.4 .4M234.8 132.5a1.5 1.5 0 0 1 1.4 0M234.8 132.5l-.1 .2a1.08 1.08 0 0 0 1.6 0l-.1-.2M235.6 131.2h.7"/>
<path d="M236 131v.9l-1.2-.4M236.2 130.5h.1M236.3 129.6h-1.5l.3 .3"/>
<circle cx="149.9" cy="128.7" r=".36"/>
<circle cx="235.1" cy="128.7" r=".36"/>
<circle cx="235.9" cy="128.7" r=".42"/>
</g>
<g fill="#000">
<path d="M33.5 108.9h.1v.5h1.4v.2h-1.4v.5h-.1zM33.5 112.1l.4-.2v.2l-.3 .3v.4l.4 .3h.4l.3-.2 .1-.6-.1-.2h-.3v.5h-.2v-.7h.6l.2 .5-.1 .6-.4 .3-.7-.1-.4-.4zM33.5 116h1.5v.2l-1.2 .8h1.2v.2h-1.5v-.2l1.2-.8h-1.2zM33.5 110.3h1.5v.3h-.7v.8h.7v.2h-1.5v-.2h.6v-.8h-.6zM33.5 114.9h1.3v-.8h.2v1h-1.5zM33.5 113.7h1.5v.1h-1.5zM39.8 104.6l.6-.2 .3 .1 .2 .3-.2 .1-.2-.3a.28 .28 0 0 0-.5 0 .28 .28 0 0 0 .1 .4l.7 .2 .1 .2-.1 .4-.2 .2-.7-.1-.2-.4 .2-.1 .1 .3 .2 .1a.31 .31 0 0 0 .5-.3 .31 .31 0 0 0-.5-.2l-.4-.3zM42.6 101.8h.2l.8 1.2v-1.2h.2v1.6h-.2l-.8-1.3v1.3h-.2zM43 104.7l.5-.3 .6 .2 .1 .2-.2 .1-.2-.3h-.5l-.3 .4v.4l.4 .4 .4-.1 .2-.3 .2 .1-.3 .4-.6 .1-.3-.3-.2-.3zM44.1 101.8h1.1v.2h-.8v.5h.8v.1h-.8v.6h.9v.2h-1.2zM44.4 104.4h.2v.8l.8-.8h.3l-.7 .7 .7 .9h-.2l-.6-.8-.3 .2v.6h-.2zM45.6 101.8h.2v1.4h.8v.2h-1z"/>
<path d="M45.9 104.4h1.1v.2h-.9v.5h.8v.2h-.8v.5h1v.2h-1.2zM47.2 104.4h1.2v.2h-.5v1.4h-.2v-1.4h-.5zM33.5 120.9h1.5v.2h-1.3l1.3 .5v.2l-1.3 .4h1.3v.2h-1.5v-.3l1.3-.4-1.3-.5z"/>
<path d="M33.4 119.9a.8 .8 0 0 1 1.6 0 .8 .8 0 0 1-1.6 0zM33.8 119.5l-.2 .3 .2 .5 .6 .2 .4-.3 .1-.3-.2-.4z"/>
<path d="M33.4 118.2a.8 .8 0 0 1 1.6 0 .8 .8 0 0 1-1.6 0zM33.8 117.8l-.2 .3 .2 .6 .6 .1 .3-.2 .2-.3-.2-.5-.3-.1z"/>
<path d="M39.7 101.8h.9l.3 .4-.2 .4-.8 .1v.7h-.2zM39.9 102v.6l.7-.2v-.3z"/>
<path d="M41.1 105.2a.8 .8 0 0 1 1.6 0 .8 .8 0 0 1-1.6 0zM41.3 105.2a.58 .58 0 0 0 1.1 0 .58 .58 0 0 0-1.1 0z"/>
<path d="M41.6 101.8h.2l.6 1.6h-.2l-.2-.5h-.7l-.1 .5h-.2zM41.6 102l-.2 .7h.5z"/>
</g>
<!-- layer: SYMS -->
<path d="M265.8 89.4h9.4v9.8h-9.4zM36.1 110.1h2.3v14.1h-2.3zM36.4 111.2v11.9M38.1 111.2v11.9" fill="none" stroke="#000" stroke-width=".25"/>
<g fill="#000">
<path d="M267.4 92.9h1.8v.3h-.8v2h-.3v-2h-.7zM269.5 92.9h1.6v.3h-1.3v.7h1.2v.2h-1.2v.8h1.3v.3h-1.6z"/>
<path d="M271.6 92.9h1.3l.3 .3 .1 .3-.1 .4-.5 .3 .8 1h-.4l-.7-1h-.5v1h-.3zM271.9 93.2v.7h.6a.38 .38 0 0 0 .5-.3 .38 .38 0 0 0-.5-.4z"/>
</g>
<g font-size="6.6">
<text x="84" y="106.5" transform="rotate(-90 84 106.5)">0V</text>
<text x="86.4" y="114.3" transform="rotate(-90 86.4 114.3)">0V</text>
</g>
<g font-size="6.2">
<text x="84.3" y="57.2">10A</text>
<text x="125.2" y="57.2">10A</text>
<text x="166.9" y="57.2">10A</text>
<text x="206.4" y="56.1">10A</text>
<text x="244.5" y="56.1">10A</text>
</g>
<text font-size="5.7" x="39.9" y="25.4">F0</text>
<text font-size="5.3" x="265.3" y="199">01</text>
<g font-size="4.9">
<text x="86.4" y="52.2">F2</text>
<text x="127.7" y="52.2">F3</text>
<text x="208.8" y="52.2">F6</text>
<text x="246.9" y="52.2">F9</text>
<text x="272.7" y="52.2">F7</text>
<text x="44.1" y="56.4">6A</text>
<text x="55.4" y="56.4">6A</text>
<text x="272.3" y="58.2">2A</text>
<text x="246.2" y="71.3">KM2</text>
<text x="56.4" y="75.5">K7</text>
<text x="64.9" y="75.5">K8</text>
<text x="109" y="76.9">K1</text>
<text x="148.9" y="76.9">K4</text>
<text x="81.1" y="89.6" transform="rotate(-90 81.1 89.6)">PE</text>
<text x="147.8" y="101.6">KF2</text>
<text x="231.4" y="98.8">KF3</text>
<text x="73" y="112.2">F8</text>
<text x="107.2" y="124.2" transform="rotate(-90 107.2 124.2)">COM</text>
<text x="151" y="124.5" transform="rotate(-90 151 124.5)">V+</text>
<text x="189.4" y="124.9" transform="rotate(-90 189.4 124.9)">COM</text>
<text x="230.7" y="124.5" transform="rotate(-90 230.7 124.5)">COM</text>
<text x="81.5" y="128.4" transform="rotate(-90 81.5 128.4)">+24V</text>
<text x="86.1" y="131.9" transform="rotate(-90 86.1 131.9)">+24V</text>
<text x="245.5" y="131.9">M5</text>
<text x="88.9" y="164">M1</text>
<text x="129.5" y="164">M2</text>
<text x="171.1" y="163.7">M3</text>
<text x="210.6" y="163.7">M4</text>
<text x="217.7" y="164.4">3~</text>
<text x="91.4" y="169.7">WAGOM</text>
<text x="250.5" y="168.3">FAN2</text>
</g>
<g font-size="4.4">
<text x="119.2" y="22.6">10</text>
<text x="230" y="22.6">20</text>
<text x="45.2" y="25">25A</text>
<text x="75.5" y="25">KM1</text>
<text x="44.4" y="51.9">F1</text>
<text x="55.4" y="51.9">F5</text>
<text x="169" y="52.2">F4</text>
<text x="106.9" y="83.6">K2</text>
<text x="146.8" y="83.6">K3</text>
<text x="190.1" y="83.6">K5</text>
<text x="225.8" y="82.6">K6</text>
<text x="76.6" y="84.3">POWER</text>
<text x="243.4" y="92.4">+24V</text>
<text x="107.9" y="101.2">KF1</text>
<text x="113.9" y="98.1">T1A</text>
<text x="188.4" y="101.2">KF3</text>
<text x="78.7" y="106.9" transform="rotate(-90 78.7 106.9)">+24V</text>
<text x="56.1" y="119.6">KM1</text>
<text x="64.2" y="119.6">KM2</text>
<text x="72.7" y="116.1">2A</text>
<text x="110.8" y="124.2" transform="rotate(-90 110.8 124.2)">V+</text>
<text x="147.1" y="124.5" transform="rotate(-90 147.1 124.5)">COM</text>
<text x="193" y="124.5" transform="rotate(-90 193 124.5)">V+</text>
<text x="236" y="124.5" transform="rotate(-90 236 124.5)">V+</text>
<text x="242.7" y="135.1">PUMP</text>
<text x="251.5" y="136.9">1~</text>
<text x="95.6" y="164.7">3~</text>
<text x="136.5" y="164.7">3~</text>
<text x="177.8" y="164.4">3~</text>
<text x="133" y="169.7">GARRY</text>
<text x="119.2" y="205.3">10</text>
<text x="230" y="205.3">20</text>
</g>
<g font-size="4">
<text x="237.4" y="94.9">T1A</text>
<text x="154.5" y="98.1">T1A</text>
<text x="195.1" y="97.7">T1A</text>
<text x="154.5" y="105.8">T1C</text>
<text x="195.8" y="105.5">T1C</text>
</g>
<g font-size="3.5">
<text x="75.8" y="22.2">6</text>
<text x="108.7" y="22.2">9</text>
<text x="141.8" y="22.2">12</text>
<text x="153.1" y="22.2">13</text>
<text x="164.4" y="22.2">14</text>
<text x="175" y="22.2">15</text>
<text x="186.3" y="22.2">16</text>
<text x="197.2" y="22.2">17</text>
<text x="211" y="22.2" transform="rotate(-90 211 22.2)">18</text>
<text x="222.2" y="22.2" transform="rotate(-90 222.2 22.2)">19</text>
<text x="241.7" y="22.2">21</text>
<text x="252.6" y="22.2">22</text>
<text x="266.3" y="22.2" transform="rotate(-90 266.3 22.2)">23</text>
<text x="274.5" y="22.2">24</text>
<text x="17.6" y="30.7">A</text>
<text x="277.3" y="30.7">A</text>
<text x="73" y="89.6">L</text>
<text x="81.8" y="89.6">N</text>
<text x="17.6" y="152.4">M</text>
<text x="17.6" y="185.6">Q</text>
<text x="75.8" y="205">6</text>
<text x="108.7" y="205">9</text>
<text x="141.8" y="205">12</text>
<text x="153.1" y="205">13</text>
<text x="164.4" y="205">14</text>
<text x="175" y="205">15</text>
<text x="186.3" y="205">16</text>
<text x="197.2" y="205">17</text>
<text x="211" y="205" transform="rotate(-90 211 205)">18</text>
<text x="222.2" y="205" transform="rotate(-90 222.2 205)">19</text>
<text x="241.7" y="205">21</text>
<text x="252.6" y="205">22</text>
<text x="266.3" y="205" transform="rotate(-90 266.3 205)">23</text>
<text x="274.5" y="205">24</text>
</g>
<g font-size="3.1">
<text x="133.3" y="22.2" transform="rotate(-90 133.3 22.2)">11</text>
<text x="133.3" y="205" transform="rotate(-90 133.3 205)">11</text>
</g>
<g font-size="2.5">
<text x="92.2" y="97.1">INVERTER 1</text>
<text x="133.3" y="97.1">INVERTER 2</text>
<text x="175.8" y="97.3">INVERTER 3</text>
<text x="175.8" y="100.3">KATS</text>
<text x="214.4" y="97.1">INVERTER 4</text>
<text x="214.4" y="100.1">KISS ROLL</text>
</g>
<g font-size="1.5">
<text x="224.4" y="92.8">GND</text>
<text x="232.9" y="92.9">D1</text>
<text x="269.6" y="92">13</text>
<text x="269.4" y="97.5">14</text>
<text x="228" y="103.8">GND</text>
<text x="233.5" y="104">AVI</text>
</g>
<g font-size="1.2">
<text x="105.5" y="92.9">GND</text>
<text x="114.9" y="92.7">D1</text>
<text x="119.2" y="92.7">D2</text>
<text x="146.3" y="93.3">GND</text>
<text x="154.5" y="93.2">D1</text>
<text x="158.6" y="93.2">D2</text>
<text x="188.2" y="93.3">GND</text>
<text x="196.2" y="93.2">D1</text>
<text x="199.7" y="93.2">D2</text>
<text x="104.8" y="104">GND</text>
<text x="108.9" y="104">AVI</text>
<text x="144.9" y="103.7">GND</text>
<text x="149" y="103.7">AVI</text>
<text x="186.9" y="104">GND</text>
<text x="191.1" y="103.9">AVI</text>
</g>
<text font-size=".8" x="44.8" y="110">R</text>
</svg>
